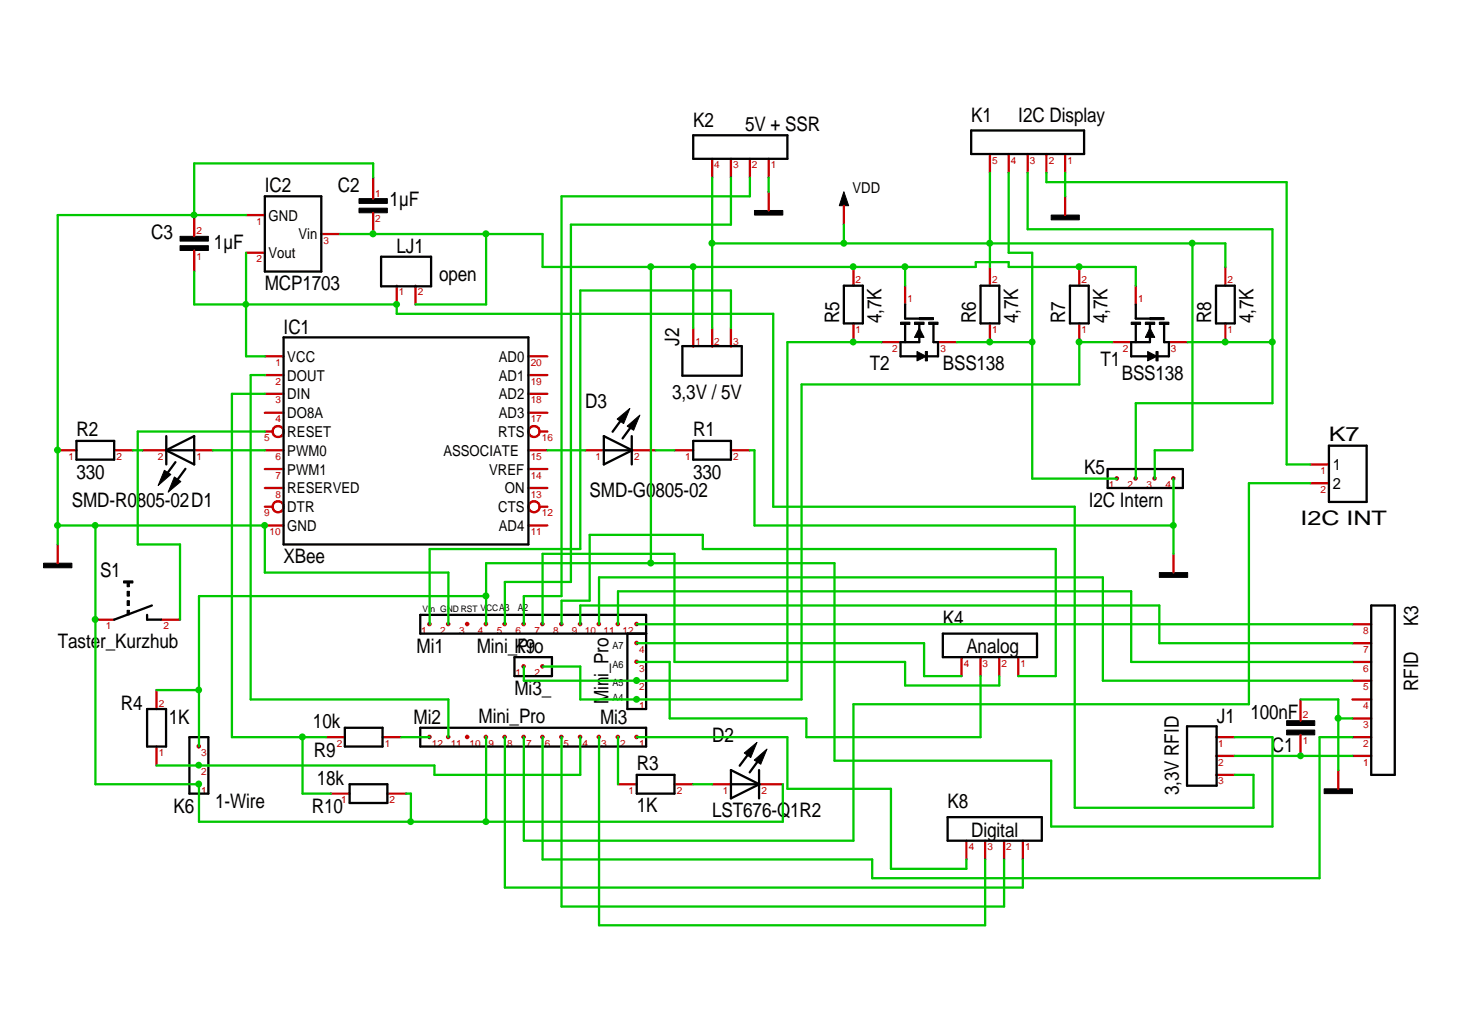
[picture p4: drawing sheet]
<svg xmlns="http://www.w3.org/2000/svg" width="297mm" height="210mm" viewBox="0 0 297 210" stroke-linecap="round" stroke-linejoin="round" font-family="sans-serif">
<g fill="#c80000">
<circle cx="110.2" cy="135.4" r=".46"/>
<circle cx="106.4" cy="135.4" r=".46"/>
</g>
<g fill="none" stroke="#000001" stroke-width=".47">
<path d="M53.8 39.9h11.5v15.3h-11.5zM77.4 52.2h10.2v6h-10.2zM171.4 58.1h3.9v7.6h-3.9zM199.2 58.1h3.8v7.6h-3.8zM217.4 58.1h3.8v7.6h-3.8zM247.1 58.1h3.8v7.6h-3.8zM138.6 70.3h12.1v6h-12.1zM183.9 61.9v2.8h2.9M183.9 65.7v3.8M186.8 65.7v3.8h-3.8v2.9h3.8M189.7 65.7v3.8h.9v2.9h-2.4M230.8 61.9v2.8h2.8"/>
<path d="M230.8 65.7v3.8M233.6 65.7v3.8h-3.8v2.9h3.8M236.5 65.7v3.8h1v2.9h-2.4M15.5 89.6h7.7v3.8h-7.7zM33.7 91.5h5.8M33.7 91.5l5.8-2.9v5.8zM33.8 88.6v5.8M35.6 93.9l-2.3 3.2M37.7 95.3l-2.4 3.1M122.7 88.6l5.7 2.9-5.7 2.9zM122.7 91.5h5.7M126.8 84.6l-2.3 3.1"/>
<path d="M128.4 88.6v5.8M128.8 85.9l-2.3 3.2M140.8 89.6h7.7v3.8h-7.7zM29.9 124.9v1h2.9M30.9 123l-7.7 2.9M104.5 133.5h7.6v3.9h-7.6zM191.6 128.7h19.1v4.8h-19.1zM29.9 144.1h3.8v7.6h-3.8zM70.1 147.9h7.6v3.8h-7.6zM71 159.4h7.7v3.8h-7.7zM129.4 157.5h7.6v3.8h-7.6zM148.5 159.4h5.8"/>
<path d="M148.5 156.5l5.8 2.9-5.8 2.8zM152.7 152.4l-2.4 3.2M154.2 156.5v5.7M154.6 153.8l-2.3 3.1M241.2 147.6h6v12.1h-6zM192.5 166h19.2v4.8h-19.2z"/>
</g>
<g fill="none" stroke="#c80000" stroke-width=".47">
<path d="M75.8 36.1v4.3M156.2 39v3.8M216.4 39.9v3.8M39.5 43.7v4.3M39.5 50.9v4.3M50 51.4h3.8M50 43.7h3.8M65.3 47.6h3.8M75.8 43.2v4.4M80.6 58.1v3.8M84.4 58.1v3.8M171.4 41.8v3.8"/>
<path d="M173.4 54.2v3.9M183.9 58.1v3.8M201.1 54.2v3.9M219.3 54.2v3.9M230.8 58.1v3.8M249 54.2v3.9M140.8 66.6v3.9M144.7 66.6v3.9M148.5 66.6v3.9M173.4 65.7v3.8M179.1 69.5h3.9M190.6 69.5h3.8"/>
<path d="M201.1 65.7v3.8M219.3 65.7v3.8M226 69.5h3.8M237.5 69.5h3.8M249 65.7v3.8M11.7 91.5h3.8M23.2 91.5h3.8M29 91.5h4.7M39.5 91.5h3.8M118.9 91.5h3.8M128.4 91.5h4.8M137 91.5h3.8"/>
<path d="M148.5 91.5h3.9M11.7 110.6v3.8M238.4 112.5v3.8M19.4 125.9h3.8M32.8 125.9h3.8M195.4 133.5v3.9M199.2 133.5v3.9M203 133.5v3.9M206.9 133.5v3.9M31.8 140.2v3.9M31.8 151.7v3.8M66.3 149.8h3.8"/>
<path d="M77.7 149.8h3.8M125.6 159.4h3.8M137 159.4h3.8M144.7 159.4h3.8M154.3 159.4h4.7M247.1 153.6h3.8M247.1 149.8h3.8M247.1 157.5h3.8M264.2 142.1v4.3M264.2 149.3v4.3M271.9 156.5v3.8M67.2 161.3h3.8"/>
<path d="M78.7 161.3h3.8M196.3 170.8v3.8M200.2 170.8v3.8M204 170.8v3.8M207.8 170.8v3.8"/>
</g>
<g fill="#000001" stroke="#000001" stroke-width=".2">
<path d="M269 160.3h5.8v1h-5.8z" fill-rule="evenodd"/>
<path d="M171.4 39l1 2.8h-1.9z" fill-rule="evenodd"/>
<path d="M213.6 43.7h5.7v1h-5.7z" fill-rule="evenodd"/>
<path d="M153.3 42.8h5.7v.9h-5.7z" fill-rule="evenodd"/>
<path d="M235.5 116.3h5.8v1h-5.8z" fill-rule="evenodd"/>
<path d="M8.8 114.4h5.8v1h-5.8z" fill-rule="evenodd"/>
<path d="M151.2 153l2.6-2.2-1.3 3.1z" fill-rule="evenodd"/>
<path d="M153.2 154.4l2.6-2.2-1.2 3.1z" fill-rule="evenodd"/>
<path d="M36.6 48h5.7v1h-5.7z" fill-rule="evenodd"/>
<path d="M36.6 49.9h5.7v1h-5.7z" fill-rule="evenodd"/>
<path d="M72.9 42.3h5.8v.9h-5.8z" fill-rule="evenodd"/>
<path d="M72.9 40.4h5.8v.9h-5.8z" fill-rule="evenodd"/>
<path d="M186.8 66.6l.9 2h-1.9z" fill-rule="evenodd"/>
<path d="M186.3 71.4l1.9 1-1.9 .9z" fill-rule="evenodd"/>
<path d="M186.8 64.5h2.9v.5h-2.9z" fill-rule="evenodd"/>
<path d="M183 65.5h1.9v.4h-1.9z" fill-rule="evenodd"/>
<path d="M185.8 65.5h1.9v.4h-1.9z" fill-rule="evenodd"/>
<path d="M188.7 65.5h1.9v.4h-1.9z" fill-rule="evenodd"/>
<path d="M188 71.4h.4v1.9h-.4z" fill-rule="evenodd"/>
<path d="M233.6 66.6l1 2h-1.9z" fill-rule="evenodd"/>
<path d="M233.2 71.4l1.9 1-1.9 .9z" fill-rule="evenodd"/>
<path d="M233.6 64.5h2.9v.5h-2.9z" fill-rule="evenodd"/>
<path d="M229.8 65.5h1.9v.4h-1.9z" fill-rule="evenodd"/>
<path d="M232.7 65.5h1.9v.4h-1.9z" fill-rule="evenodd"/>
<path d="M235.5 65.5h2v.4h-2z" fill-rule="evenodd"/>
<path d="M234.9 71.4h.4v1.9h-.4z" fill-rule="evenodd"/>
<path d="M261.4 146.4h5.7v1h-5.7z" fill-rule="evenodd"/>
<path d="M261.4 148.4h5.7v.9h-5.7z" fill-rule="evenodd"/>
<path d="M125.4 85.1l2.6-2.1-1.3 3.1z" fill-rule="evenodd"/>
<path d="M127.4 86.6l2.6-2.3-1.3 3.1z" fill-rule="evenodd"/>
<path d="M35.4 96.9l1.3 .9-2.5 2.2z" fill-rule="evenodd"/>
<path d="M33.4 95.6l1.3 .8-2.6 2.3z" fill-rule="evenodd"/>
<path d="M25.1 118h1.9v.5h-1.9z" fill-rule="evenodd"/>
<path d="M25.8 118.3h.5v.9h-.5z" fill-rule="evenodd"/>
<path d="M25.8 120.2h.5v.9h-.5z" fill-rule="evenodd"/>
<path d="M25.8 122.1h.5v.9h-.5z" fill-rule="evenodd"/>
<path d="M25.8 124h.5v.9h-.5z" fill-rule="evenodd"/>
</g>
<g fill="#c80000">
<circle cx="129.3" cy="130.7" r=".46"/>
<circle cx="129.3" cy="134.5" r=".46"/>
<circle cx="129.3" cy="138.3" r=".46"/>
<circle cx="129.3" cy="142.1" r=".46"/>
</g>
<path d="M127.5 128.7h3.8v15.4h-3.8z" fill="none" stroke="#000001" stroke-width=".47"/>
<g fill="#c80000">
<circle cx="87.2" cy="149.7" r=".46"/>
<circle cx="91.1" cy="149.7" r=".46"/>
<circle cx="94.9" cy="149.7" r=".46"/>
<circle cx="98.7" cy="149.7" r=".46"/>
<circle cx="102.5" cy="149.7" r=".46"/>
<circle cx="106.4" cy="149.7" r=".46"/>
<circle cx="110.2" cy="149.7" r=".46"/>
<circle cx="114" cy="149.7" r=".46"/>
<circle cx="117.9" cy="149.7" r=".46"/>
<circle cx="121.7" cy="149.7" r=".46"/>
<circle cx="125.5" cy="149.7" r=".46"/>
<circle cx="129.3" cy="149.7" r=".46"/>
</g>
<path d="M85.4 147.9h45.9v3.8h-45.9z" fill="none" stroke="#000001" stroke-width=".47"/>
<g fill="#c80000">
<circle cx="129.3" cy="126.8" r=".46"/>
<circle cx="125.5" cy="126.8" r=".46"/>
<circle cx="121.7" cy="126.8" r=".46"/>
<circle cx="117.9" cy="126.8" r=".46"/>
<circle cx="114" cy="126.8" r=".46"/>
<circle cx="110.2" cy="126.8" r=".46"/>
<circle cx="106.4" cy="126.8" r=".46"/>
<circle cx="102.5" cy="126.8" r=".46"/>
<circle cx="98.7" cy="126.8" r=".46"/>
<circle cx="94.9" cy="126.8" r=".46"/>
<circle cx="91.1" cy="126.8" r=".46"/>
<circle cx="87.2" cy="126.8" r=".46"/>
</g>
<path d="M57.6 68.6h49.8v42h-49.8zM270 90.6h7.7v11.4h-7.7zM85.4 124.9h45.9v3.8h-45.9z" fill="none" stroke="#000001" stroke-width=".47"/>
<g fill="none" stroke="#c80000" stroke-width=".47">
<path d="M53.8 76.2h3.8M53.8 72.4h3.8M107.4 76.2h3.8M107.4 72.4h3.8M53.8 99.2h3.8M53.8 95.3h3.8M53.8 91.5h3.8M53.8 87.7h1.6M53.8 83.9h3.8M53.8 80h3.8M107.4 99.2h3.8M107.4 95.3h3.8"/>
<path d="M107.4 91.5h3.8M107.4 83.9h3.8M107.4 80h3.8M109.6 87.7h1.6M266.2 98.2h3.8M266.2 94.4h3.8M53.8 106.8h3.8M53.8 103h1.6M107.4 106.8h3.8M109.6 103h1.6"/>
<circle cx="56.5" cy="87.7" r="1.13"/>
<circle cx="108.5" cy="87.7" r="1.13"/>
<circle cx="56.5" cy="103" r="1.13"/>
<circle cx="108.5" cy="103" r="1.13"/>
</g>
<g fill="#c80000">
<circle cx="40.4" cy="151.7" r=".46"/>
<circle cx="40.4" cy="155.5" r=".46"/>
<circle cx="40.4" cy="159.3" r=".46"/>
</g>
<path d="M38.5 149.8h3.8v11.5h-3.8z" fill="none" stroke="#000001" stroke-width=".47"/>
<g fill="#c80000">
<circle cx="238.4" cy="97.2" r=".46"/>
<circle cx="234.6" cy="97.2" r=".46"/>
<circle cx="230.7" cy="97.2" r=".46"/>
<circle cx="226.9" cy="97.2" r=".46"/>
</g>
<path d="M140.8 27.5h19.2v4.8h-19.2zM197.3 26.5h23v4.8h-23zM225 95.3h15.3v3.9h-15.3zM278.6 123h4.8v34.5h-4.8z" fill="none" stroke="#000001" stroke-width=".47"/>
<g fill="none" stroke="#c80000" stroke-width=".47">
<path d="M144.7 32.3v3.8M148.5 32.3v3.8M152.4 32.3v3.8M156.2 32.3v3.8M201.1 31.3v3.8M204.9 31.3v3.8M208.8 31.3v3.8M212.6 31.3v3.8M216.4 31.3v3.8M274.8 126.8h3.8M274.8 138.3h3.8M274.8 134.5h3.8"/>
<path d="M274.8 130.7h3.8M274.8 142.1h3.8M274.8 146h3.8M274.8 149.8h3.8M274.8 153.6h3.8"/>
</g>
<path d="M110.2 135.4h7.7v6.7" fill="none" stroke="#00c800" stroke-width=".47"/>
<circle cx="129.3" cy="142.1" r=".71" fill="#00c800"/>
<path d="M226 69.5h-6.7v8.6M117.9 142.1h11.5" fill="none" stroke="#00c800" stroke-width=".47"/>
<circle cx="219.2" cy="69.5" r=".72" fill="#00c800"/>
<path d="M148.5 66.6v-7.6h-30.6v52.6h-30.6v15.2M219.3 78.1h-56.4v64h-33.5M250.9 153.6h13.3" fill="none" stroke="#00c800" stroke-width=".47"/>
<circle cx="264.2" cy="153.6" r=".69" fill="#00c800"/>
<path d="M110.2 126.8v-14.3h26.8v22h46.9v4.8h19.1v-1.9M114.1 126.8v-4.7h5.7v-13.4h23v2.9h71.7v25.8h-7.6M129.4 134.5h6.7v11.5h27.7v3.8h35.4v-12.4M129.4 130.7h58.3v6.7h7.7M81.5 149.8h5.8M102.6 149.8v30.6h105.2v-5.8M114.1 149.8v34.4h89.9v-9.6M121.7 149.8v38.2h78.5v-13.4M129.4 149.8h30.6v10.5h21v16.2h15.3v-1.9M140.8 159.4h3.9M264.2 153.6h10.6" fill="none" stroke="#00c800" stroke-width=".47"/>
<circle cx="61.4" cy="149.7" r=".72" fill="#00c800"/>
<path d="M148.5 36.1v9.5h-32.5v72.7h-13.4v8.5M152.4 36.1v3.8h-38.3v81.2h-7.7v5.7M53.8 76.2h-2.9v65.9h40.2v7.7M53.8 80h-6.7v69.8h19.2M266.2 98.2h-12.5v44.9h-80.3v27.7h-67v-21M117.9 126.8v-3.8h117.6v7.7h39.3M121.7 126.8v-9.5h102.4v21h50.7M125.6 126.8v-6.6h104.2v14.3h45M129.4 126.8h145.4M61.5 149.8v11.5h5.7M110.2 149.8v24.8h67v3.8h90.9v-28.6h6.7M125.6 149.8v9.6" fill="none" stroke="#00c800" stroke-width=".47"/>
<circle cx="40.4" cy="155.5" r=".69" fill="#00c800"/>
<path d="M53.8 87.7h-25.8v22.9h8.6v15.3M132.2 114.4h37.3v40.2h44.1v13.4h44.9v-18.2h-7.6M117.9 149.8v7.7h-29.6v-2h-56.5" fill="none" stroke="#00c800" stroke-width=".47"/>
<circle cx="140.8" cy="54.2" r=".7" fill="#00c800"/>
<path d="M132.2 54.2h8.6v12.4" fill="none" stroke="#00c800" stroke-width=".47"/>
<circle cx="132.2" cy="114.4" r=".72" fill="#00c800"/>
<path d="M98.8 121.1h-58.4v30.6" fill="none" stroke="#00c800" stroke-width=".47"/>
<circle cx="98.7" cy="47.5" r=".72" fill="#00c800"/>
<path d="M69.1 47.6h29.7" fill="none" stroke="#00c800" stroke-width=".47"/>
<circle cx="75.8" cy="47.5" r=".72" fill="#00c800"/>
<path d="M110.2 54.2v-6.6h-11.4v14.3h-14.4" fill="none" stroke="#00c800" stroke-width=".47"/>
<circle cx="132.2" cy="54.2" r=".72" fill="#00c800"/>
<path d="M110.2 54.2h22" fill="none" stroke="#00c800" stroke-width=".47"/>
<circle cx="173.3" cy="54.2" r=".7" fill="#00c800"/>
<path d="M173.4 54.2h24.8v-.9h6.7v.9M183.9 54.2v3.9" fill="none" stroke="#00c800" stroke-width=".47"/>
<circle cx="219.2" cy="54.2" r=".72" fill="#00c800"/>
<path d="M204.9 54.2h25.9v3.9" fill="none" stroke="#00c800" stroke-width=".47"/>
<circle cx="183.9" cy="54.2" r=".72" fill="#00c800"/>
<path d="M132.2 54.2v60.2M140.8 54.2h32.6" fill="none" stroke="#00c800" stroke-width=".47"/>
<circle cx="98.7" cy="121.1" r=".72" fill="#00c800"/>
<path d="M31.8 140.2h8.6" fill="none" stroke="#00c800" stroke-width=".47"/>
<circle cx="40.4" cy="140.2" r=".69" fill="#00c800"/>
<path d="M242.3 91.5h-7.7v5.8M132.2 114.4h-33.4v12.4" fill="none" stroke="#00c800" stroke-width=".47"/>
<g fill="#00c800">
<circle cx="144.7" cy="49.4" r=".72"/>
<circle cx="171.4" cy="49.4" r=".7"/>
</g>
<path d="M144.7 36.1v30.5M144.7 49.5h26.7M249 49.5v4.7" fill="none" stroke="#00c800" stroke-width=".47"/>
<circle cx="242.2" cy="49.4" r=".7" fill="#00c800"/>
<path d="M201.1 35.1v19.1M249 49.5h-6.7v42" fill="none" stroke="#00c800" stroke-width=".47"/>
<circle cx="201.1" cy="49.4" r=".72" fill="#00c800"/>
<path d="M212.6 35.1v1.9h48.8v57.4h4.8M171.4 45.6v3.9h70.9M258.5 69.5v12.4h-27.7v15.4" fill="none" stroke="#00c800" stroke-width=".47"/>
<circle cx="258.5" cy="69.5" r=".72" fill="#00c800"/>
<path d="M208.8 35.1v11.5h49.7v22.9" fill="none" stroke="#00c800" stroke-width=".47"/>
<circle cx="248.9" cy="69.5" r=".72" fill="#00c800"/>
<path d="M209.7 69.5v27.8h17.2M241.3 69.5h17.2" fill="none" stroke="#00c800" stroke-width=".47"/>
<circle cx="209.7" cy="69.5" r=".7" fill="#00c800"/>
<path d="M204.9 35.1v16.3h4.8v18.1" fill="none" stroke="#00c800" stroke-width=".47"/>
<circle cx="201.1" cy="69.5" r=".72" fill="#00c800"/>
<path d="M194.4 69.5h15.3M106.4 135.4v2.9" fill="none" stroke="#00c800" stroke-width=".47"/>
<circle cx="129.3" cy="138.3" r=".72" fill="#00c800"/>
<path d="M106.4 138.3h23" fill="none" stroke="#00c800" stroke-width=".47"/>
<circle cx="173.3" cy="69.5" r=".7" fill="#00c800"/>
<path d="M80.6 63.8h76.5v39.2h61.3v61.1h36.3v-6.6h-3.8M179.1 69.5h-19.1v68.8h-30.6" fill="none" stroke="#00c800" stroke-width=".47"/>
<circle cx="80.6" cy="61.8" r=".71" fill="#00c800"/>
<path d="M39.5 55.2v6.7h10.5v10.5h3.8M80.6 61.9v1.9" fill="none" stroke="#00c800" stroke-width=".47"/>
<circle cx="49.9" cy="61.8" r=".69" fill="#00c800"/>
<path d="M156.2 36.1v2.9M50 51.4v10.5h30.6M27 91.5h2M43.3 91.5h10.5M111.2 91.5h7.7M133.2 91.5h3.8M238.4 97.3v15.2M264.2 142.1h7.7v14.4M271.9 146h2.9" fill="none" stroke="#00c800" stroke-width=".47"/>
<circle cx="271.9" cy="145.9" r=".72" fill="#00c800"/>
<path d="M39.5 43.7h-27.8v47.8M53.8 106.8v9.5h37.3v10.5M19.4 125.9v33.5h21v7.6h43.1" fill="none" stroke="#00c800" stroke-width=".47"/>
<circle cx="238.4" cy="106.8" r=".71" fill="#00c800"/>
<path d="M152.4 91.5h.9v15.3h85.1M82.5 161.3h1v5.7" fill="none" stroke="#00c800" stroke-width=".47"/>
<circle cx="83.4" cy="167" r=".69" fill="#00c800"/>
<path d="M159 159.4v7.6h-75.5" fill="none" stroke="#00c800" stroke-width=".47"/>
<circle cx="40.4" cy="159.3" r=".7" fill="#00c800"/>
<path d="M98.8 149.8v17.2" fill="none" stroke="#00c800" stroke-width=".47"/>
<g fill="#00c800">
<circle cx="98.7" cy="167" r=".71"/>
<circle cx="19.3" cy="125.9" r=".7"/>
<circle cx="19.3" cy="106.8" r=".69"/>
</g>
<path d="M53.8 106.8h-34.4v19.1" fill="none" stroke="#00c800" stroke-width=".47"/>
<circle cx="53.8" cy="106.8" r=".71" fill="#00c800"/>
<path d="M75.8 36.1v-2.9h-36.3v10.5M216.4 35.1v4.8M11.7 106.8h7.7" fill="none" stroke="#00c800" stroke-width=".47"/>
<circle cx="39.4" cy="43.7" r=".71" fill="#00c800"/>
<path d="M39.5 43.7h10.5" fill="none" stroke="#00c800" stroke-width=".47"/>
<circle cx="11.7" cy="91.5" r=".72" fill="#00c800"/>
<path d="M11.7 106.8v3.8" fill="none" stroke="#00c800" stroke-width=".47"/>
<circle cx="11.7" cy="106.8" r=".71" fill="#00c800"/>
<path d="M11.7 91.5v15.3" fill="none" stroke="#00c800" stroke-width=".47"/>
<g font-size="4.1" fill="#000001">
<text x="140.8" y="25.7">K2</text>
<text x="151.4" y="26.7">5V + SSR</text>
<text x="197.3" y="24.7">K1</text>
<text x="206.9" y="24.7">I2C Display</text>
<text x="53.8" y="39">IC2</text>
<text x="68.6" y="39">C2</text>
<text x="79.2" y="41.8">1µF</text>
<text x="30.7" y="48.7">C3</text>
<text x="43.5" y="50.6">1µF</text>
<text x="80.6" y="51.4">LJ1</text>
<text x="53.8" y="59">MCP1703</text>
<text x="89.2" y="57.1">open</text>
<text x="170.5" y="65.7" transform="rotate(-90 170.5 65.7)">R5</text>
<text x="179.1" y="65.7" transform="rotate(-90 179.1 65.7)">4,7K</text>
<text x="198.2" y="65.7" transform="rotate(-90 198.2 65.7)">R6</text>
<text x="206.9" y="65.7" transform="rotate(-90 206.9 65.7)">4,7K</text>
<text x="216.4" y="65.7" transform="rotate(-90 216.4 65.7)">R7</text>
<text x="225" y="65.7" transform="rotate(-90 225 65.7)">4,7K</text>
<text x="246.1" y="65.7" transform="rotate(-90 246.1 65.7)">R8</text>
<text x="254.7" y="65.7" transform="rotate(-90 254.7 65.7)">4,7K</text>
<text x="57.6" y="67.8">IC1</text>
<text x="138" y="70.3" transform="rotate(-90 138 70.3)">J2</text>
<text x="176.7" y="75.2">T2</text>
<text x="191.6" y="75.2">BSS138</text>
<text x="223.6" y="74.3">T1</text>
<text x="227.9" y="77.2">BSS138</text>
<text x="118.9" y="82.9">D3</text>
<text x="136.6" y="81">3,3V / 5V</text>
<text x="15.5" y="88.6">R2</text>
<text x="140.8" y="88.6">R1</text>
<text x="270" y="89.6">K7</text>
<text x="15.5" y="97.3">330</text>
<text x="119.8" y="101.1">SMD-G0805-02</text>
<text x="140.8" y="97.3">330</text>
<text x="220.3" y="96.3">K5</text>
<text x="14.6" y="103.1">SMD-R0805-02D1</text>
<text x="221.2" y="103">I2C Intern</text>
<text x="264.2" y="106.8">I2C INT</text>
<text x="20.3" y="117.3">S1</text>
<text x="57.6" y="114.4">XBee</text>
<text x="11.7" y="131.6">Taste</text>
<text x="20.4" y="131.6">r_Kurzhub</text>
<text x="191.6" y="127">K4</text>
<text x="288.2" y="127.2" transform="rotate(-90 288.2 127.2)">K3</text>
<text x="84.6" y="132.7">Mi1</text>
<text x="96.9" y="132.6">Mini_Pro</text>
<text x="104.5" y="132.6">K9</text>
<text x="123.7" y="137.6" transform="rotate(-90 123.7 137.6)">i_Pro</text>
<text x="196.3" y="132.7">Analog</text>
<text x="104.5" y="141.2">Mi3_</text>
<text x="123.7" y="143.1" transform="rotate(-90 123.7 143.1)">Min</text>
<text x="288.2" y="140.4" transform="rotate(-90 288.2 140.4)">RFID</text>
<text x="24.6" y="144.2">R4</text>
<text x="34.3" y="147.1">1K</text>
<text x="63.6" y="148">10k</text>
<text x="84" y="147.1">Mi2</text>
<text x="97.2" y="146.9">Mini_Pro</text>
<text x="121.9" y="147.1">Mi3</text>
<text x="247.2" y="146.9">J1</text>
<text x="254" y="146.1">100nF</text>
<text x="63.8" y="153.8">R9</text>
<text x="144.7" y="150.8">D2</text>
<text x="258.4" y="152.8">C1</text>
<text x="64.3" y="159.5">18k</text>
<text x="129.4" y="156.5">R3</text>
<text x="239.5" y="161.6" transform="rotate(-90 239.5 161.6)">3,3V RFID</text>
<text x="35.3" y="165.2">K6</text>
<text x="43.7" y="164.3">1-Wire</text>
<text x="63.4" y="165.2">R10</text>
<text x="129.4" y="165.1">1K</text>
<text x="144.7" y="166">LST676-Q1R2</text>
<text x="192.5" y="164.3">K8</text>
<text x="197.3" y="170">Digital</text>
</g>
<g font-size="3.2" fill="#000001">
<text x="270.8" y="95.5">1</text>
<text x="270.8" y="99.3">2</text>
</g>
<g font-size="3" fill="#000001">
<text x="173.2" y="39.1">VDD</text>
<text x="54.6" y="44.8">GND</text>
<text x="54.6" y="52.5">Vout</text>
<text x="60.6" y="48.7">Vin</text>
<text x="58.4" y="77.4">DOUT</text>
<text x="58.4" y="73.5">VCC</text>
<text x="101.3" y="77.4">AD1</text>
<text x="101.3" y="73.5">AD0</text>
<text x="58.4" y="81.2">DIN</text>
<text x="101.3" y="81.2">AD2</text>
<text x="58.4" y="88.8">RESET</text>
<text x="58.4" y="85">DO8A</text>
<text x="101.2" y="88.8">RTS</text>
<text x="101.3" y="85">AD3</text>
<text x="58.4" y="92.6">PWM0</text>
<text x="90.1" y="92.6">ASSOCIATE</text>
<text x="58.4" y="100.3">RESERVED</text>
<text x="58.4" y="96.4">PWM1</text>
<text x="99.4" y="96.4">VREF</text>
<text x="102.6" y="100.3">ON</text>
<text x="58.4" y="107.9">GND</text>
<text x="58.4" y="104.1">DTR</text>
<text x="101.2" y="104.1">CTS</text>
<text x="101.3" y="107.9">AD4</text>
</g>
<g font-size="2" fill="#c80000">
<text x="145.1" y="34.2">4</text>
<text x="149" y="34.2">3</text>
<text x="152.8" y="34.2">2</text>
<text x="156.6" y="34.2">1</text>
<text x="201.6" y="33.2">5</text>
<text x="205.4" y="33.2">4</text>
<text x="209.2" y="33.2">3</text>
<text x="213.1" y="33.2">2</text>
<text x="216.9" y="33.2">1</text>
<text x="76.2" y="39.9">1</text>
<text x="39.9" y="47.6">2</text>
<text x="52.1" y="45.7">1</text>
<text x="76.2" y="45.2">2</text>
<text x="39.9" y="52.8">1</text>
<text x="52.1" y="53.3">2</text>
<text x="65.7" y="49.5">3</text>
<text x="173.8" y="57.6">2</text>
<text x="201.6" y="57.6">2</text>
<text x="219.8" y="57.6">2</text>
<text x="249.4" y="57.6">2</text>
<text x="81" y="60">1</text>
<text x="84.9" y="60">2</text>
<text x="184.4" y="61.4">1</text>
<text x="231.2" y="61.4">1</text>
<text x="141.3" y="70">1</text>
<text x="145.1" y="70">2</text>
<text x="149" y="70">3</text>
<text x="173.8" y="67.7">1</text>
<text x="181.3" y="71.5">2</text>
<text x="191.1" y="71.5">3</text>
<text x="201.6" y="67.7">1</text>
<text x="219.8" y="67.7">1</text>
<text x="228.1" y="71.5">2</text>
<text x="237.9" y="71.5">3</text>
<text x="249.4" y="67.7">1</text>
<text x="56" y="74.4">1</text>
<text x="107.8" y="74.4">20</text>
<text x="56" y="82">3</text>
<text x="56" y="78.2">2</text>
<text x="107.8" y="82">18</text>
<text x="107.8" y="78.2">19</text>
<text x="53.7" y="89.6">5</text>
<text x="56" y="85.8">4</text>
<text x="107.8" y="85.8">17</text>
<text x="110.1" y="89.6">16</text>
<text x="13.9" y="93.4">1</text>
<text x="23.7" y="93.4">2</text>
<text x="32" y="93.4">2</text>
<text x="39.9" y="93.4">1</text>
<text x="56" y="93.4">6</text>
<text x="107.8" y="93.4">15</text>
<text x="121" y="93.4">1</text>
<text x="128.9" y="93.4">2</text>
<text x="139.2" y="93.4">1</text>
<text x="149" y="93.4">2</text>
<text x="56" y="101.1">8</text>
<text x="56" y="97.3">7</text>
<text x="107.8" y="101.1">13</text>
<text x="107.8" y="97.3">14</text>
<text x="225.3" y="99.2">1</text>
<text x="229.1" y="99.2">2</text>
<text x="232.9" y="99.2">3</text>
<text x="236.8" y="99.2">4</text>
<text x="268.3" y="100.1">2</text>
<text x="268.3" y="96.3">1</text>
<text x="53.7" y="104.9">9</text>
<text x="110.1" y="104.9">12</text>
<text x="54.7" y="108.7">10</text>
<text x="107.8" y="108.7">11</text>
<text x="21.5" y="127.9">1</text>
<text x="33.2" y="127.9">2</text>
<text x="85.6" y="128.8">1</text>
<text x="89.5" y="128.8">2</text>
<text x="93.3" y="128.8">3</text>
<text x="97.1" y="128.8">4</text>
<text x="100.9" y="128.8">5</text>
<text x="104.7" y="128.8">6</text>
<text x="108.6" y="128.8">7</text>
<text x="112.4" y="128.8">8</text>
<text x="116.2" y="128.8">9</text>
<text x="118.8" y="128.8">10</text>
<text x="122.6" y="128.8">11</text>
<text x="126.5" y="128.8">12</text>
<text x="276.9" y="128.8">8</text>
<text x="104.7" y="137.4">1</text>
<text x="108.6" y="137.4">2</text>
<text x="129.8" y="132.6">4</text>
<text x="129.8" y="136.5">3</text>
<text x="195.8" y="135.5">4</text>
<text x="199.6" y="135.5">3</text>
<text x="203.5" y="135.5">2</text>
<text x="207.3" y="135.5">1</text>
<text x="276.9" y="136.5">6</text>
<text x="276.9" y="132.6">7</text>
<text x="32.3" y="143.6">2</text>
<text x="129.8" y="140.3">2</text>
<text x="276.9" y="140.3">5</text>
<text x="129.8" y="144.1">1</text>
<text x="264.7" y="146">2</text>
<text x="276.9" y="144.1">4</text>
<text x="276.9" y="147.9">3</text>
<text x="32.3" y="153.6">1</text>
<text x="40.9" y="153.6">3</text>
<text x="68.4" y="151.7">2</text>
<text x="78.2" y="151.7">1</text>
<text x="87.8" y="151.7">12</text>
<text x="91.6" y="151.7">11</text>
<text x="95.4" y="151.7">10</text>
<text x="99.2" y="151.7">9</text>
<text x="103" y="151.7">8</text>
<text x="106.9" y="151.7">7</text>
<text x="110.7" y="151.7">6</text>
<text x="114.5" y="151.7">5</text>
<text x="118.4" y="151.7">4</text>
<text x="122.2" y="151.7">3</text>
<text x="126" y="151.7">2</text>
<text x="129.8" y="151.7">1</text>
<text x="247.5" y="155.6">2</text>
<text x="247.5" y="151.7">1</text>
<text x="264.7" y="151.3">1</text>
<text x="276.9" y="151.7">2</text>
<text x="276.9" y="155.6">1</text>
<text x="40.9" y="157.5">2</text>
<text x="40.9" y="161.3">1</text>
<text x="127.7" y="161.3">1</text>
<text x="137.5" y="161.3">2</text>
<text x="146.9" y="161.3">1</text>
<text x="154.7" y="161.3">2</text>
<text x="247.5" y="159.4">3</text>
<text x="69.3" y="163.2">1</text>
<text x="79.1" y="163.2">2</text>
<text x="196.8" y="172.8">4</text>
<text x="200.6" y="172.8">3</text>
<text x="204.4" y="172.8">2</text>
<text x="208.3" y="172.8">1</text>
</g>
<g font-size="2" fill="#000001">
<text x="105.2" y="124.2">A2</text>
<text x="124.5" y="131.8">A7</text>
<text x="124.5" y="135.7">A6</text>
<text x="124.5" y="139.5">A5</text>
<text x="124.5" y="142.5">A4</text>
</g>
<g font-size="1.8" fill="#000001">
<text x="85.9" y="124.3">VIn GND RST V</text>
<text x="98.8" y="124.2">CCA3</text>
</g>
</svg>
